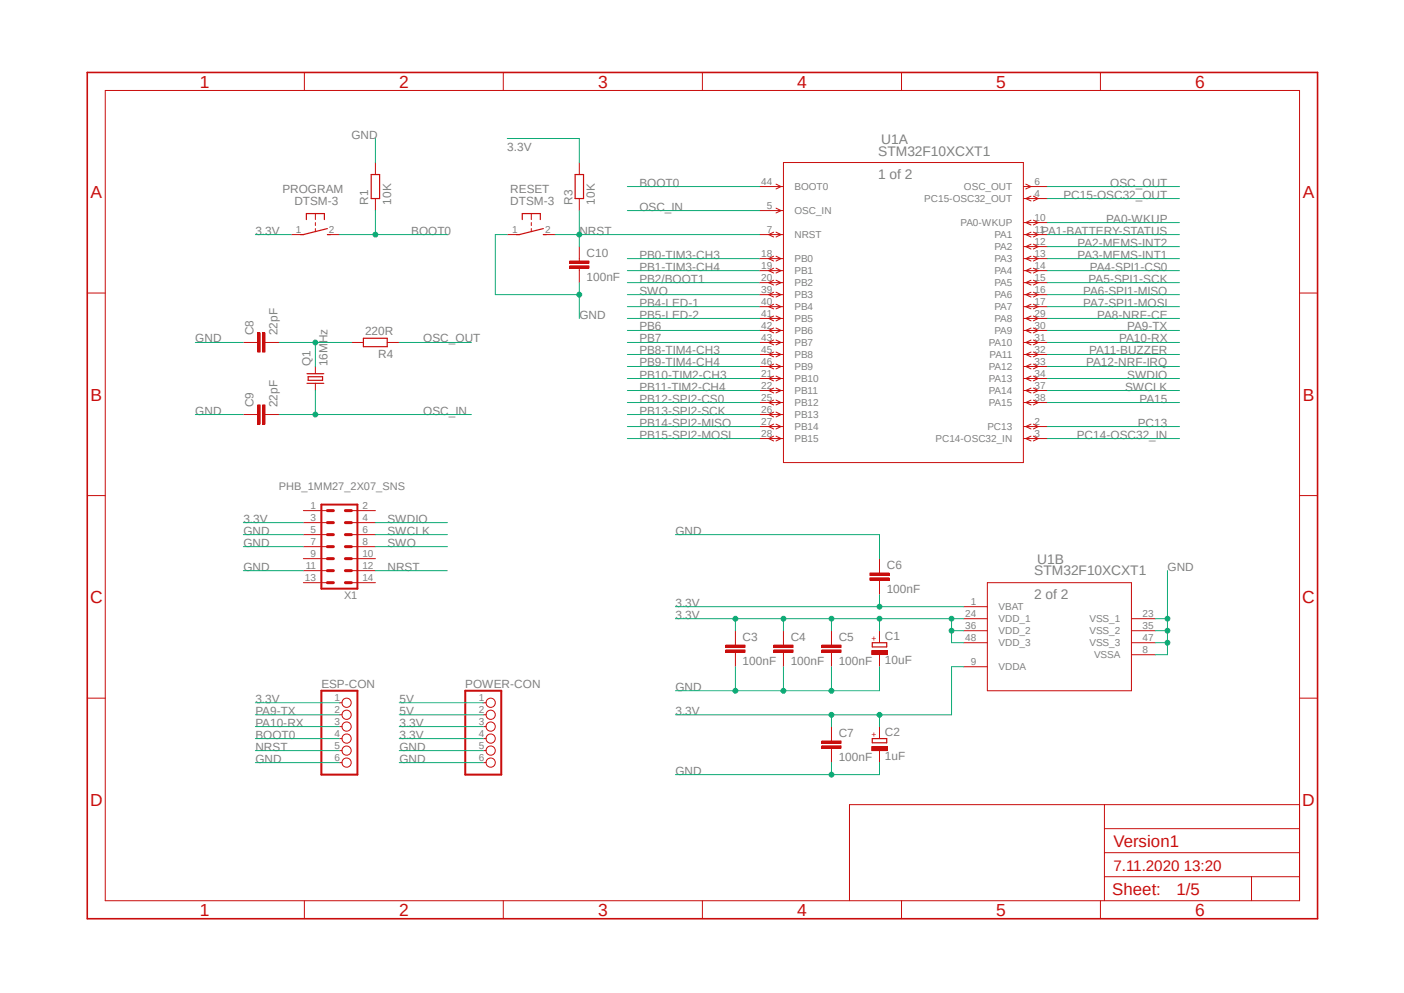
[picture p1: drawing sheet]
<svg xmlns="http://www.w3.org/2000/svg" width="297mm" height="210mm" viewBox="0 0 297 210" stroke-linecap="round" stroke-linejoin="round" font-family="sans-serif">
<path d="M17.9 15l261.2 179.9M279.1 15l-261.2 179.9" fill="none" stroke="#fff" stroke-width=".21"/>
<g fill="none" stroke="#c90d0c" stroke-width=".21">
<path d="M22.3 19.1h252.6v171.4h-252.6zM64.4 15.3v3.8M106.5 15.3v3.8M148.6 15.3v3.8M190.7 15.3v3.8M232.8 15.3v3.8M18.5 62h3.8M274.9 62h3.8M18.5 104.8h3.8M274.9 104.8h3.8M18.5 147.7h3.8M274.9 147.7h3.8"/>
<path d="M233.6 170.2v20.3M233.6 175.3h41.3M274.9 170.2h-95.2v20.3M64.4 190.5v3.8M106.5 190.5v3.8M148.6 190.5v3.8M190.7 190.5v3.8M232.8 190.5v3.8M233.6 185.4h41.3M233.6 180.3h41.3M264.8 185.4v5.1"/>
</g>
<path d="M18.5 15.3h260.2v179h-260.2z" fill="none" stroke="#c90d0c" stroke-width=".34"/>
<path d="M184.5 135.9h3.1v.9h-3.1z" fill="none" stroke="#c90d0c" stroke-width=".25"/>
<path d="M184.4 137.6h3.3v.8h-3.3z" fill-rule="evenodd" fill="#c90d0c"/>
<path d="M184.4 137.6h3.3v.8h-3.3zM186.1 133.4v2.5M186.1 138.5v2.5" fill="none" stroke="#c90d0c" stroke-width=".21"/>
<path d="M184.5 156.2h3.1v.9h-3.1z" fill="none" stroke="#c90d0c" stroke-width=".25"/>
<path d="M184.4 157.9h3.3v.8h-3.3z" fill-rule="evenodd" fill="#c90d0c"/>
<g fill="none" stroke="#c90d0c" stroke-width=".21">
<path d="M160.7 39.5h5M164.2 38.9l1 .6-1 .5M165.7 34.4h50.8v63.4h-50.8zM216.5 39.5h5.1M217 38.9l1.1 .6-1.1 .5M61.6 49.6h2.6M66.7 45.2v1.2M66.7 47.1v.6M66.7 48.3v.7M69.3 49.6h2.5M107.3 49.6h2.6M112.4 45.2v1.2"/>
<path d="M112.4 47.1v.6M112.4 48.3v.7M114.9 49.6h2.6M160.7 49.6h5M160.7 44.5h5M160.7 54.7h5M160.7 57.2h5M160.7 59.8h5M163.7 49.1l-1.1 .5 1.1 .5M163.7 54.2l-1.1 .5 1.1 .5M163.7 56.7l-1.1 .5 1.1 .5M163.7 59.3l-1.1 .5 1.1 .5"/>
<path d="M164.2 44l1 .5-1 .5M164.2 49.1l1 .5-1 .5M164.2 54.2l1 .5-1 .5M164.2 56.7l1 .5-1 .5M164.2 59.3l1 .5-1 .5M216.5 49.6h5.1M216.5 54.7h5.1M216.5 57.2h5.1M216.5 59.8h5.1M216.5 42h5.1M216.5 47.1h5.1M216.5 52.2h5.1"/>
<path d="M218.1 41.5l-1.1 .5 1.1 .5M218.1 46.6l-1.1 .5 1.1 .5M218.1 49.1l-1.1 .5 1.1 .5M218.1 51.6l-1.1 .6 1.1 .5M218.1 54.2l-1.1 .5 1.1 .5M218.1 56.7l-1.1 .5 1.1 .5M218.1 59.3l-1.1 .5 1.1 .5M218.6 41.5l1 .5-1 .5M218.6 46.6l1 .5-1 .5M218.6 49.1l1 .5-1 .5M218.6 51.6l1 .6-1 .5M218.6 54.2l1 .5-1 .5"/>
<path d="M218.6 56.7l1 .5-1 .5M218.6 59.3l1 .5-1 .5M66.7 77.5v1.5M160.7 62.3h5M160.7 64.9h5M160.7 67.4h5M160.7 69.9h5M160.7 72.4h5M160.7 75h5M160.7 77.5h5M163.7 61.8l-1.1 .5 1.1 .5M163.7 64.3l-1.1 .6 1.1 .4"/>
<path d="M163.7 66.8l-1.1 .6 1.1 .5M163.7 69.4l-1.1 .5 1.1 .5M163.7 71.9l-1.1 .5 1.1 .5M163.7 74.5l-1.1 .5 1.1 .5M163.7 77l-1.1 .5 1.1 .5M163.7 79.5l-1.1 .6 1.1 .5M164.2 61.8l1 .5-1 .5M164.2 64.3l1 .6-1 .4M164.2 66.8l1 .6-1 .5M164.2 69.4l1 .5-1 .5M164.2 71.9l1 .5-1 .5M164.2 74.5l1 .5-1 .5"/>
<path d="M164.2 77l1 .5-1 .5M164.2 79.5l1 .6-1 .5M216.5 62.3h5.1M216.5 64.9h5.1M216.5 67.4h5.1M216.5 69.9h5.1M216.5 72.4h5.1M216.5 75h5.1M216.5 77.5h5.1M218.1 61.8l-1.1 .5 1.1 .5M218.1 64.3l-1.1 .6 1.1 .4M218.1 66.8l-1.1 .6 1.1 .5"/>
<path d="M218.1 69.4l-1.1 .5 1.1 .5M218.1 71.9l-1.1 .5 1.1 .5M218.1 74.5l-1.1 .5 1.1 .5M218.1 77l-1.1 .5 1.1 .5M218.1 79.5l-1.1 .6 1.1 .5M218.6 61.8l1 .5-1 .5M218.6 64.3l1 .6-1 .4M218.6 66.8l1 .6-1 .5M218.6 69.4l1 .5-1 .5M218.6 71.9l1 .5-1 .5M218.6 74.5l1 .5-1 .5M218.6 77l1 .5-1 .5"/>
<path d="M218.6 79.5l1 .6-1 .5M66.7 81.1v1.5M160.7 80.1h5M160.7 82.6h5M160.7 85.1h5M160.7 87.7h5M160.7 90.2h5M160.7 92.8h5M163.7 82.1l-1.1 .5 1.1 .5M163.7 84.6l-1.1 .5 1.1 .5M163.7 87.2l-1.1 .5 1.1 .5M163.7 89.7l-1.1 .5 1.1 .5"/>
<path d="M163.7 92.2l-1.1 .6 1.1 .5M164.2 82.1l1 .5-1 .5M164.2 84.6l1 .5-1 .5M164.2 87.2l1 .5-1 .5M164.2 89.7l1 .5-1 .5M164.2 92.2l1 .6-1 .5M216.5 80.1h5.1M216.5 82.6h5.1M216.5 85.1h5.1M216.5 90.2h5.1M216.5 92.8h5.1M218.1 82.1l-1.1 .5 1.1 .5"/>
<path d="M218.1 84.6l-1.1 .5 1.1 .5M218.1 89.7l-1.1 .5 1.1 .5M218.1 92.2l-1.1 .6 1.1 .5M218.6 82.1l1 .5-1 .5M218.6 84.6l1 .5-1 .5M218.6 89.7l1 .5-1 .5M218.6 92.2l1 .6-1 .5M64.2 108h5.1M64.2 110.5h5.1M64.2 113.1h5.1M64.2 115.6h5.1M64.2 118.2h5.1"/>
<path d="M74.3 108h5.1M74.3 110.5h5.1M74.3 113.1h5.1M74.3 115.6h5.1M74.3 118.2h5.1M64.2 123.2h5.1M64.2 120.7h5.1M74.3 123.2h5.1M74.3 120.7h5.1M155.6 135.9v.5M155.6 138v.5M203.8 128.3h5.1"/>
<path d="M203.8 130.9h5.1M203.8 133.4h5.1M203.8 135.9h5.1M208.9 123.2h30.5v22.9h-30.5zM239.4 130.9h5M239.4 133.4h5M239.4 135.9h5M239.4 138.5h5M71.8 148.6h.5M71.8 151.2h.5M71.8 153.7h.5M71.8 156.2h.5"/>
<path d="M71.8 158.7h.5M102.2 148.6h.6M102.2 151.2h.6M102.2 153.7h.6M102.2 156.2h.6M102.2 158.7h.6M184.4 157.9h3.3v.8h-3.3zM186.1 153.7v2.5M186.1 158.7v2.6M203.8 141h5.1M71.8 161.3h.5M102.2 161.3h.6"/>
<circle cx="73.3" cy="151.2" r=".98"/>
<circle cx="73.3" cy="148.6" r=".98"/>
<circle cx="73.3" cy="156.2" r=".98"/>
<circle cx="73.3" cy="158.7" r=".98"/>
<circle cx="73.3" cy="153.7" r=".98"/>
<circle cx="103.8" cy="151.2" r=".98"/>
<circle cx="103.8" cy="148.6" r=".98"/>
<circle cx="103.8" cy="158.7" r=".98"/>
<circle cx="103.8" cy="153.7" r=".98"/>
<circle cx="103.8" cy="156.2" r=".98"/>
<circle cx="73.3" cy="161.3" r=".98"/>
<circle cx="103.8" cy="161.3" r=".98"/>
</g>
<path d="M64.8 46.4v-1.2h3.8v1.2M69.3 48.3l-5.1 1.3h-.7M69.3 49.6h.6M110.5 46.4v-1.2h3.8v1.2M114.9 48.3l-5 1.3h-.7M114.9 49.6h.7M64.9 79h3.6M65.2 79.7h3v.7h-3zM64.9 81.1h3.6" fill="none" stroke="#c90d0c" stroke-width=".25"/>
<path d="M68 106.7h7.6v17.8h-7.6zM68 146.1h7.6v17.7h-7.6zM98.4 146.1h7.6v17.7h-7.6z" fill="none" stroke="#c90d0c" stroke-width=".42"/>
<g fill="none" stroke="#c90d0c" stroke-width=".64">
<path d="M69.3 118.2h1.2M69.3 115.6h1.2M69.3 113.1h1.2M69.3 110.5h1.2M69.3 108h1.2M73.1 118.2h1.2M73.1 115.6h1.2M73.1 113.1h1.2M73.1 110.5h1.2M73.1 108h1.2M69.3 123.2h1.2M69.3 120.7h1.2"/>
<path d="M73.1 123.2h1.2M73.1 120.7h1.2"/>
</g>
<path d="M153.5 137.5h4.1v.5h-4.1z" fill-rule="evenodd" fill="#c90d0c"/>
<path d="M153.5 137.5h4.1v.5h-4.1z" fill="none" stroke="#c90d0c" stroke-width=".21"/>
<path d="M153.5 136.4h4.1v.5h-4.1z" fill-rule="evenodd" fill="#c90d0c"/>
<path d="M153.5 136.4h4.1v.5h-4.1zM155.6 133.4v2.5M155.6 138.5v2.5M165.7 135.9v.5M165.7 138v.5" fill="none" stroke="#c90d0c" stroke-width=".21"/>
<path d="M163.7 137.5h4.1v.5h-4.1z" fill-rule="evenodd" fill="#c90d0c"/>
<path d="M163.7 137.5h4.1v.5h-4.1z" fill="none" stroke="#c90d0c" stroke-width=".21"/>
<path d="M163.7 136.4h4.1v.5h-4.1z" fill-rule="evenodd" fill="#c90d0c"/>
<path d="M163.7 136.4h4.1v.5h-4.1zM165.7 133.4v2.5M165.7 138.5v2.5M175.9 135.9v.5M175.9 138v.5" fill="none" stroke="#c90d0c" stroke-width=".21"/>
<path d="M173.9 137.5h4v.5h-4z" fill-rule="evenodd" fill="#c90d0c"/>
<path d="M173.9 137.5h4v.5h-4z" fill="none" stroke="#c90d0c" stroke-width=".21"/>
<path d="M173.9 136.4h4v.5h-4z" fill-rule="evenodd" fill="#c90d0c"/>
<path d="M173.9 136.4h4v.5h-4zM175.9 133.4v2.5M175.9 138.5v2.5M186.1 120.7v.5M186.1 122.7v.5" fill="none" stroke="#c90d0c" stroke-width=".21"/>
<path d="M184 122.2h4.1v.5h-4.1z" fill-rule="evenodd" fill="#c90d0c"/>
<path d="M184 122.2h4.1v.5h-4.1z" fill="none" stroke="#c90d0c" stroke-width=".21"/>
<path d="M184 121.2h4.1v.5h-4.1z" fill-rule="evenodd" fill="#c90d0c"/>
<path d="M186.1 118.2v2.5M184 121.2h4.1v.5h-4.1zM186.1 123.2v2.6M175.9 156.2v.5M175.9 158.2v.5" fill="none" stroke="#c90d0c" stroke-width=".21"/>
<path d="M173.9 157.7h4v.5h-4z" fill-rule="evenodd" fill="#c90d0c"/>
<path d="M173.9 157.7h4v.5h-4z" fill="none" stroke="#c90d0c" stroke-width=".21"/>
<path d="M173.9 156.7h4v.5h-4z" fill-rule="evenodd" fill="#c90d0c"/>
<path d="M54 72.4h.5M56 72.4h.6M173.9 156.7h4v.5h-4zM175.9 153.7v2.5M175.9 158.7v2.6" fill="none" stroke="#c90d0c" stroke-width=".21"/>
<path d="M55.5 70.4h.5v4.1h-.5z" fill-rule="evenodd" fill="#c90d0c"/>
<path d="M55.5 70.4h.5v4.1h-.5z" fill="none" stroke="#c90d0c" stroke-width=".21"/>
<path d="M54.5 70.4h.5v4.1h-.5z" fill-rule="evenodd" fill="#c90d0c"/>
<path d="M51.5 72.4h2.5M54.5 70.4h.5v4.1h-.5zM56.6 72.4h2.5M54 87.7h.5M56 87.7h.6" fill="none" stroke="#c90d0c" stroke-width=".21"/>
<path d="M55.5 85.6h.5v4.1h-.5z" fill-rule="evenodd" fill="#c90d0c"/>
<path d="M55.5 85.6h.5v4.1h-.5z" fill="none" stroke="#c90d0c" stroke-width=".21"/>
<path d="M54.5 85.6h.5v4.1h-.5z" fill-rule="evenodd" fill="#c90d0c"/>
<path d="M79.4 34.4v2.5M122.6 34.4v2.5M79.4 42v2.5M122.6 42v2.5M122.6 54.7v.5M122.6 56.7v.5M74.3 72.4h2.6M81.9 72.4h2.6M51.5 87.7h2.5M54.5 85.6h.5v4.1h-.5zM56.6 87.7h2.5" fill="none" stroke="#c90d0c" stroke-width=".21"/>
<path d="M78.5 36.9h1.8v5.1h-1.8zM121.7 36.9h1.7v5.1h-1.7zM76.9 71.5h5v1.8h-5z" fill="none" stroke="#c90d0c" stroke-width=".25"/>
<path d="M120.5 56.2h4.1v.5h-4.1z" fill-rule="evenodd" fill="#c90d0c"/>
<path d="M120.5 56.2h4.1v.5h-4.1z" fill="none" stroke="#c90d0c" stroke-width=".21"/>
<path d="M120.5 55.2h4.1v.5h-4.1z" fill-rule="evenodd" fill="#c90d0c"/>
<path d="M120.5 55.2h4.1v.5h-4.1zM122.6 52.2v2.5M122.6 57.2v2.6" fill="none" stroke="#c90d0c" stroke-width=".21"/>
<path d="M244.4 135.9h2.6M247 120.7v17.8h-2.6" fill="none" stroke="#0dab76" stroke-width=".21"/>
<circle cx="247" cy="135.9" r=".51" fill="#0dab76"/>
<g fill="none" stroke="#0dab76" stroke-width=".21">
<path d="M244.4 133.4h2.6"/>
<circle cx="247" cy="135.9" r=".51"/>
</g>
<circle cx="247" cy="133.4" r=".51" fill="#0dab76"/>
<g fill="none" stroke="#0dab76" stroke-width=".21">
<path d="M244.4 130.9h2.6"/>
<circle cx="247" cy="133.4" r=".51"/>
</g>
<circle cx="247" cy="130.9" r=".51" fill="#0dab76"/>
<g fill="none" stroke="#0dab76" stroke-width=".21">
<path d="M175.9 161.3v2.5M186.1 161.3v2.5h-43.2"/>
<circle cx="247" cy="130.9" r=".51"/>
</g>
<circle cx="175.9" cy="163.8" r=".51" fill="#0dab76"/>
<g fill="none" stroke="#0dab76" stroke-width=".21">
<path d="M155.6 141v5.1M186.1 141v5.1h-43.2"/>
<circle cx="175.9" cy="163.8" r=".51"/>
</g>
<circle cx="155.6" cy="146.1" r=".51" fill="#0dab76"/>
<g fill="none" stroke="#0dab76" stroke-width=".21">
<path d="M165.7 141v5.1"/>
<circle cx="155.6" cy="146.1" r=".51"/>
</g>
<circle cx="165.7" cy="146.1" r=".51" fill="#0dab76"/>
<g fill="none" stroke="#0dab76" stroke-width=".21">
<path d="M175.9 141v5.1"/>
<circle cx="165.7" cy="146.1" r=".51"/>
</g>
<circle cx="175.9" cy="146.1" r=".51" fill="#0dab76"/>
<g fill="none" stroke="#0dab76" stroke-width=".21">
<path d="M107.3 49.6h-2.5v12.7h17.8M122.6 59.8v7.6M41.3 72.4h10.2M41.3 87.7h10.2M142.9 113.1h43.2v5.1"/>
<circle cx="175.9" cy="146.1" r=".51"/>
</g>
<circle cx="122.6" cy="62.3" r=".51" fill="#0dab76"/>
<g fill="none" stroke="#0dab76" stroke-width=".21">
<path d="M79.4 29.3v5.1M51.5 113.1h12.7M51.5 115.6h12.7M51.5 120.7h12.7M165.7 130.9v2.5M203.8 130.9h-48.2v2.5M84.5 158.7h17.7M54 161.3h17.8M84.5 161.3h17.7"/>
<circle cx="122.6" cy="62.3" r=".51"/>
</g>
<circle cx="165.7" cy="130.9" r=".51" fill="#0dab76"/>
<g fill="none" stroke="#0dab76" stroke-width=".21">
<path d="M175.9 130.9v2.5"/>
<circle cx="165.7" cy="130.9" r=".51"/>
</g>
<circle cx="175.9" cy="130.9" r=".51" fill="#0dab76"/>
<g fill="none" stroke="#0dab76" stroke-width=".21">
<path d="M186.1 130.9v2.5"/>
<circle cx="175.9" cy="130.9" r=".51"/>
</g>
<circle cx="186.1" cy="130.9" r=".51" fill="#0dab76"/>
<g fill="none" stroke="#0dab76" stroke-width=".21">
<path d="M201.3 133.4v2.5h2.5"/>
<circle cx="186.1" cy="130.9" r=".51"/>
</g>
<circle cx="201.3" cy="130.9" r=".51" fill="#0dab76"/>
<g fill="none" stroke="#0dab76" stroke-width=".21">
<path d="M201.3 130.9v2.5h2.5"/>
<circle cx="201.3" cy="130.9" r=".51"/>
</g>
<circle cx="201.3" cy="133.4" r=".51" fill="#0dab76"/>
<g fill="none" stroke="#0dab76" stroke-width=".21">
<path d="M142.9 130.9h12.7"/>
<circle cx="201.3" cy="133.4" r=".51"/>
</g>
<circle cx="155.6" cy="130.9" r=".51" fill="#0dab76"/>
<g fill="none" stroke="#0dab76" stroke-width=".21">
<path d="M175.9 151.2v2.5M203.8 141h-2.5v10.2h-58.4"/>
<circle cx="155.6" cy="130.9" r=".51"/>
</g>
<circle cx="175.9" cy="151.2" r=".51" fill="#0dab76"/>
<g fill="none" stroke="#0dab76" stroke-width=".21">
<path d="M186.1 151.2v2.5"/>
<circle cx="175.9" cy="151.2" r=".51"/>
</g>
<circle cx="186.1" cy="151.2" r=".51" fill="#0dab76"/>
<g fill="none" stroke="#0dab76" stroke-width=".21">
<path d="M142.9 128.3h60.9M186.1 125.8v2.5"/>
<circle cx="186.1" cy="151.2" r=".51"/>
</g>
<circle cx="186.1" cy="128.3" r=".51" fill="#0dab76"/>
<g fill="none" stroke="#0dab76" stroke-width=".21">
<path d="M107.3 29.3h15.3v5.1M132.7 39.5h28M54 49.6h7.6M79.4 44.5v5.1h-7.6M51.5 110.5h12.7M54 148.6h17.8M84.5 153.7h17.7M84.5 156.2h17.7"/>
<circle cx="186.1" cy="128.3" r=".51"/>
</g>
<circle cx="79.4" cy="49.6" r=".51" fill="#0dab76"/>
<g fill="none" stroke="#0dab76" stroke-width=".21">
<path d="M79.4 49.6h15.2M132.7 44.5h28M59.1 87.7h40.6M66.7 82.6v5.1M54 156.2h17.8"/>
<circle cx="79.4" cy="49.6" r=".51"/>
</g>
<circle cx="66.7" cy="87.7" r=".51" fill="#0dab76"/>
<g fill="none" stroke="#0dab76" stroke-width=".21">
<path d="M117.5 49.6h43.2M122.6 44.5v5.1"/>
<circle cx="66.7" cy="87.7" r=".51"/>
</g>
<circle cx="122.6" cy="49.6" r=".51" fill="#0dab76"/>
<g fill="none" stroke="#0dab76" stroke-width=".21">
<path d="M221.6 39.5h27.9M122.6 49.6v2.6M132.7 59.8h28M221.6 59.8h27.9M221.6 42h27.9M221.6 47.1h27.9M221.6 49.6h27.9M221.6 52.2h27.9M221.6 54.7h27.9M221.6 57.2h27.9M59.1 72.4h15.2M66.7 72.4v5.1"/>
<path d="M84.5 72.4h15.2M132.7 64.9h28M132.7 67.4h28M132.7 69.9h28M132.7 72.4h28M132.7 75h28M132.7 77.5h28M221.6 64.9h27.9M221.6 67.4h27.9M221.6 77.5h27.9M221.6 62.3h27.9M132.7 80.1h28"/>
<path d="M132.7 82.6h28M132.7 85.1h28M132.7 87.7h28M132.7 90.2h28M132.7 92.8h28M221.6 85.1h27.9M221.6 90.2h27.9M221.6 92.8h27.9M79.4 120.7h15.2M54 158.7h17.8"/>
<circle cx="122.6" cy="49.6" r=".51"/>
</g>
<circle cx="66.7" cy="72.4" r=".51" fill="#0dab76"/>
<g fill="none" stroke="#0dab76" stroke-width=".21">
<path d="M132.7 54.7h28M132.7 57.2h28M132.7 62.3h28M221.6 69.9h27.9M221.6 72.4h27.9M221.6 75h27.9M221.6 80.1h27.9M221.6 82.6h27.9M79.4 110.5h15.2M79.4 113.1h15.2M79.4 115.6h15.2M54 151.2h17.8"/>
<path d="M54 153.7h17.8M84.5 151.2h17.7M84.5 148.6h17.7"/>
<circle cx="66.7" cy="72.4" r=".51"/>
</g>
<g font-size="3.7" fill="#c90d0c">
<text x="42.3" y="18.5">1</text>
<text x="84.4" y="18.5">2</text>
<text x="126.5" y="18.5">3</text>
<text x="168.6" y="18.5">4</text>
<text x="210.7" y="18.5">5</text>
<text x="252.9" y="18.5">6</text>
<text x="19.1" y="41.9">A</text>
<text x="275.6" y="41.9">A</text>
<text x="19.1" y="84.7">B</text>
<text x="275.6" y="84.7">B</text>
<text x="19" y="127.5">C</text>
<text x="275.5" y="127.5">C</text>
<text x="19" y="170.4">D</text>
<text x="275.5" y="170.4">D</text>
<text x="42.3" y="193.7">1</text>
<text x="84.4" y="193.7">2</text>
<text x="126.5" y="193.7">3</text>
<text x="168.6" y="193.7">4</text>
<text x="210.7" y="193.7">5</text>
<text x="252.9" y="193.7">6</text>
</g>
<g font-size="3.6" fill="#c90d0c">
<text x="235.5" y="179.1">Version1</text>
<text x="235.3" y="189.4">Sheet:</text>
<text x="248.9" y="189.2">1/5</text>
</g>
<text font-size="3.2" fill="#c90d0c" x="235.5" y="184.1">7.11.2020 13:20</text>
<g font-size="2.9" fill="#808080">
<text x="185.8" y="32.9">STM32F10XCXT1</text>
<text x="186.4" y="30.4">U1A</text>
<text x="185.8" y="37.9">1 of 2</text>
<text x="219.4" y="119.2">U1B</text>
<text x="218.8" y="121.7">STM32F10XCXT1</text>
<text x="218.8" y="126.8">2 of 2</text>
</g>
<g font-size="2.5" fill="#808080">
<text x="74.3" y="29.3">GND</text>
<text x="107.3" y="31.8">3.3V</text>
<text x="59.7" y="40.7">PROGRAM</text>
<text x="108" y="40.7">RESET</text>
<text x="135.3" y="39.5">BOOT0</text>
<text x="225" y="42">PC15-OSC32_OUT</text>
<text x="234.9" y="39.5">OSC_OUT</text>
<text x="62.3" y="43.3">DTSM-3</text>
<text x="77.9" y="43.3" transform="rotate(-90 77.9 43.3)">R1</text>
<text x="82.7" y="43.3" transform="rotate(-90 82.7 43.3)">10K</text>
<text x="108" y="43.3">DTSM-3</text>
<text x="121.1" y="43.3" transform="rotate(-90 121.1 43.3)">R3</text>
<text x="125.9" y="43.3" transform="rotate(-90 125.9 43.3)">10K</text>
<text x="135.3" y="44.5">OSC_IN</text>
<text x="234" y="47.1">PA0-WKUP</text>
<text x="54" y="49.6">3.3V</text>
<text x="87" y="49.6">BOOT0</text>
<text x="122.6" y="49.6">NRST</text>
<text x="220.3" y="49.6">PA1-BATTERY-STATUS</text>
<text x="227.9" y="52.2">PA2-MEMS-INT2</text>
<text x="124.1" y="59.4">100nF</text>
<text x="124.1" y="54.3">C10</text>
<text x="135.3" y="59.8">PB2/BOOT1</text>
<text x="135.3" y="54.7">PB0-TIM3-CH3</text>
<text x="135.3" y="57.2">PB1-TIM3-CH4</text>
<text x="227.9" y="54.7">PA3-MEMS-INT1</text>
<text x="230.3" y="59.8">PA5-SPI1-SCK</text>
<text x="230.6" y="57.2">PA4-SPI1-CS0</text>
<text x="135.3" y="64.9">PB4-LED-1</text>
<text x="135.3" y="62.3">SWO</text>
<text x="229.1" y="62.3">PA6-SPI1-MISO</text>
<text x="229.1" y="64.9">PA7-SPI1-MOSI</text>
<text x="53.6" y="70.9" transform="rotate(-90 53.6 70.9)">C8</text>
<text x="58.7" y="70.9" transform="rotate(-90 58.7 70.9)">22pF</text>
<text x="77.2" y="70.9">220R</text>
<text x="122.6" y="67.4">GND</text>
<text x="135.3" y="67.4">PB5-LED-2</text>
<text x="135.3" y="69.9">PB6</text>
<text x="232.1" y="67.4">PA8-NRF-CE</text>
<text x="238.4" y="69.9">PA9-TX</text>
<text x="41.3" y="72.4">GND</text>
<text x="65.7" y="77.5" transform="rotate(-90 65.7 77.5)">Q1</text>
<text x="69.3" y="77.5" transform="rotate(-90 69.3 77.5)">16MHz</text>
<text x="80" y="75.7">R4</text>
<text x="89.5" y="72.4">OSC_OUT</text>
<text x="135.3" y="72.4">PB7</text>
<text x="135.3" y="75">PB8-TIM4-CH3</text>
<text x="135.3" y="77.5">PB9-TIM4-CH4</text>
<text x="229.8" y="77.5">PA12-NRF-IRQ</text>
<text x="230.4" y="75">PA11-BUZZER</text>
<text x="236.7" y="72.4">PA10-RX</text>
<text x="135.3" y="80.1">PB10-TIM2-CH3</text>
<text x="135.3" y="82.6">PB11-TIM2-CH4</text>
<text x="238" y="82.6">SWCLK</text>
<text x="238.5" y="80.1">SWDIO</text>
<text x="41.3" y="87.7">GND</text>
<text x="53.6" y="86.1" transform="rotate(-90 53.6 86.1)">C9</text>
<text x="58.7" y="86.1" transform="rotate(-90 58.7 86.1)">22pF</text>
<text x="89.5" y="87.7">OSC_IN</text>
<text x="135.3" y="85.1">PB12-SPI2-CS0</text>
<text x="135.3" y="87.7">PB13-SPI2-SCK</text>
<text x="241" y="85.1">PA15</text>
<text x="135.3" y="90.2">PB14-SPI2-MISO</text>
<text x="135.3" y="92.8">PB15-SPI2-MOSI</text>
<text x="227.8" y="92.8">PC14-OSC32_IN</text>
<text x="240.7" y="90.2">PC13</text>
<text x="51.5" y="113.1">GND</text>
<text x="51.5" y="110.5">3.3V</text>
<text x="82" y="110.5">SWDIO</text>
<text x="82" y="113.1">SWCLK</text>
<text x="142.9" y="113.1">GND</text>
<text x="51.5" y="115.6">GND</text>
<text x="82" y="115.6">SWO</text>
<text x="51.5" y="120.7">GND</text>
<text x="82" y="120.7">NRST</text>
<text x="187.6" y="125.4">100nF</text>
<text x="187.6" y="120.3">C6</text>
<text x="247" y="120.7">GND</text>
<text x="142.9" y="130.9">3.3V</text>
<text x="142.9" y="128.3">3.3V</text>
<text x="157.1" y="135.6">C3</text>
<text x="167.3" y="135.6">C4</text>
<text x="177.4" y="135.6">C5</text>
<text x="187.2" y="135.4">C1</text>
<text x="157.1" y="140.6">100nF</text>
<text x="167.3" y="140.6">100nF</text>
<text x="177.4" y="140.6">100nF</text>
<text x="187.2" y="140.5">10uF</text>
<text x="54" y="148.6">3.3V</text>
<text x="68" y="145.5">ESP-CON</text>
<text x="84.5" y="148.6">5V</text>
<text x="98.4" y="145.5">POWER-CON</text>
<text x="142.9" y="146.1">GND</text>
<text x="54" y="151.2">PA9-TX</text>
<text x="54" y="153.7">PA10-RX</text>
<text x="84.5" y="153.7">3.3V</text>
<text x="84.5" y="151.2">5V</text>
<text x="142.9" y="151.2">3.3V</text>
<text x="177.4" y="155.8">C7</text>
<text x="187.2" y="155.7">C2</text>
<text x="54" y="161.3">GND</text>
<text x="54" y="156.2">BOOT0</text>
<text x="54" y="158.8">NRST</text>
<text x="84.5" y="161.3">GND</text>
<text x="84.5" y="158.8">GND</text>
<text x="84.5" y="156.2">3.3V</text>
<text x="177.4" y="160.9">100nF</text>
<text x="187.2" y="160.8">1uF</text>
<text x="142.9" y="163.8">GND</text>
</g>
<g font-size="2.3" fill="#808080">
<text x="59" y="103.6">PHB_1MM27_2X07_SNS</text>
<text x="72.8" y="126.7">X1</text>
</g>
<g font-size="2.1" fill="#808080">
<text x="161" y="39.1">44</text>
<text x="168.1" y="40.2">BOOT0</text>
<text x="203.9" y="40.2">OSC_OUT</text>
<text x="218.9" y="39.1">6</text>
<text x="218.9" y="41.6">4</text>
<text x="162.2" y="44.2">5</text>
<text x="168.1" y="45.3">OSC_IN</text>
<text x="195.5" y="42.8">PC15-OSC32_OUT</text>
<text x="203.2" y="47.8">PA0-WKUP</text>
<text x="218.9" y="46.7">10</text>
<text x="62.6" y="49.2">1</text>
<text x="69.6" y="49.2">2</text>
<text x="108.3" y="49.2">1</text>
<text x="115.3" y="49.2">2</text>
<text x="162.2" y="49.2">7</text>
<text x="168.1" y="50.4">NRST</text>
<text x="210.4" y="50.4">PA1</text>
<text x="210.4" y="52.9">PA2</text>
<text x="218.9" y="49.2">11</text>
<text x="218.9" y="51.8">12</text>
<text x="161" y="54.3">18</text>
<text x="161" y="56.9">19</text>
<text x="161" y="59.4">20</text>
<text x="168.1" y="55.5">PB0</text>
<text x="168.1" y="58">PB1</text>
<text x="210.4" y="55.5">PA3</text>
<text x="210.4" y="58">PA4</text>
<text x="218.9" y="54.3">13</text>
<text x="218.9" y="56.9">14</text>
<text x="218.9" y="59.4">15</text>
<text x="161" y="61.9">39</text>
<text x="161" y="64.5">40</text>
<text x="168.1" y="60.5">PB2</text>
<text x="168.1" y="63.1">PB3</text>
<text x="168.1" y="65.6">PB4</text>
<text x="210.4" y="60.5">PA5</text>
<text x="210.4" y="63.1">PA6</text>
<text x="210.4" y="65.6">PA7</text>
<text x="218.9" y="61.9">16</text>
<text x="218.9" y="64.5">17</text>
<text x="161" y="67">41</text>
<text x="161" y="69.6">42</text>
<text x="168.1" y="68.1">PB5</text>
<text x="168.1" y="70.7">PB6</text>
<text x="210.4" y="68.2">PA8</text>
<text x="210.4" y="70.7">PA9</text>
<text x="218.9" y="67">29</text>
<text x="218.9" y="69.6">30</text>
<text x="161" y="72.1">43</text>
<text x="161" y="74.6">45</text>
<text x="161" y="77.2">46</text>
<text x="168.1" y="73.2">PB7</text>
<text x="168.1" y="75.7">PB8</text>
<text x="209.2" y="73.2">PA10</text>
<text x="209.3" y="75.7">PA11</text>
<text x="218.9" y="72.1">31</text>
<text x="218.9" y="74.6">32</text>
<text x="218.9" y="77.2">33</text>
<text x="161" y="79.7">21</text>
<text x="161" y="82.3">22</text>
<text x="168.1" y="78.3">PB9</text>
<text x="168.1" y="80.8">PB10</text>
<text x="168.1" y="83.4">PB11</text>
<text x="209.2" y="78.3">PA12</text>
<text x="209.2" y="80.8">PA13</text>
<text x="209.2" y="83.4">PA14</text>
<text x="218.9" y="79.7">34</text>
<text x="218.9" y="82.3">37</text>
<text x="161" y="84.8">25</text>
<text x="161" y="87.3">26</text>
<text x="161" y="89.9">27</text>
<text x="168.1" y="85.9">PB12</text>
<text x="168.1" y="88.4">PB13</text>
<text x="209.2" y="85.9">PA15</text>
<text x="218.9" y="84.8">38</text>
<text x="218.9" y="89.9">2</text>
<text x="161" y="92.4">28</text>
<text x="168.1" y="91">PB14</text>
<text x="168.1" y="93.5">PB15</text>
<text x="197.9" y="93.5">PC14-OSC32_IN</text>
<text x="208.9" y="91">PC13</text>
<text x="218.9" y="92.4">3</text>
<text x="65.7" y="107.7">1</text>
<text x="76.7" y="107.7">2</text>
<text x="65.7" y="110.2">3</text>
<text x="65.7" y="112.7">5</text>
<text x="76.7" y="110.2">4</text>
<text x="76.7" y="112.7">6</text>
<text x="65.7" y="115.3">7</text>
<text x="65.7" y="117.8">9</text>
<text x="76.7" y="115.3">8</text>
<text x="76.7" y="117.8">10</text>
<text x="64.5" y="122.9">13</text>
<text x="64.7" y="120.3">11</text>
<text x="76.7" y="122.9">14</text>
<text x="76.7" y="120.3">12</text>
<text x="204.2" y="130.5">24</text>
<text x="205.4" y="127.9">1</text>
<text x="211.2" y="129.1">VBAT</text>
<text x="211.2" y="131.6">VDD_1</text>
<text x="230.5" y="131.6">VSS_1</text>
<text x="241.7" y="130.5">23</text>
<text x="204.2" y="133">36</text>
<text x="204.2" y="135.6">48</text>
<text x="211.2" y="134.2">VDD_2</text>
<text x="211.2" y="136.7">VDD_3</text>
<text x="230.5" y="134.2">VSS_2</text>
<text x="230.5" y="136.7">VSS_3</text>
<text x="241.7" y="133">35</text>
<text x="241.7" y="135.6">47</text>
<text x="205.4" y="140.6">9</text>
<text x="211.2" y="141.8">VDDA</text>
<text x="231.4" y="139.2">VSSA</text>
<text x="241.7" y="138.1">8</text>
<text x="70.8" y="148.3">1</text>
<text x="101.3" y="148.3">1</text>
<text x="70.8" y="150.8">2</text>
<text x="70.8" y="153.3">3</text>
<text x="70.8" y="155.9">4</text>
<text x="101.3" y="150.8">2</text>
<text x="101.3" y="153.3">3</text>
<text x="101.3" y="155.9">4</text>
<text x="70.8" y="158.4">5</text>
<text x="70.8" y="161">6</text>
<text x="101.3" y="158.4">5</text>
<text x="101.3" y="161">6</text>
</g>
<g font-size="1.8" fill="#c90d0c">
<text x="185.5" y="135.5" transform="rotate(-90 185.5 135.5)">+</text>
<text x="185.5" y="155.8" transform="rotate(-90 185.5 155.8)">+</text>
</g>
</svg>
